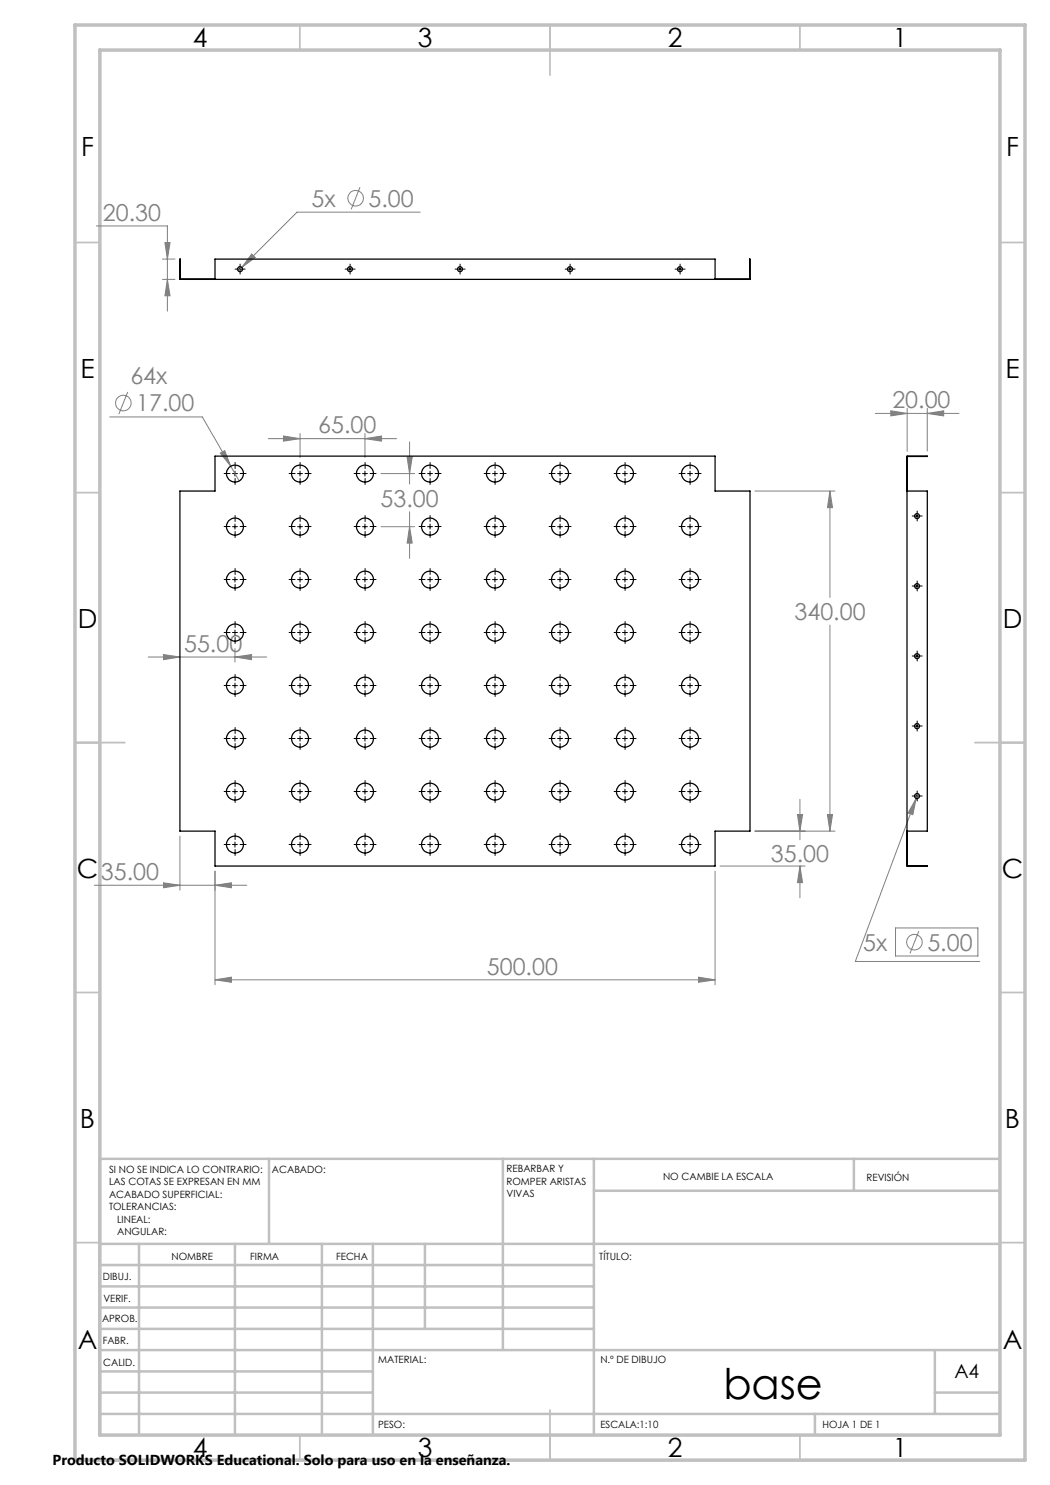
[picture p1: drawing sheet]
<svg xmlns="http://www.w3.org/2000/svg" width="210mm" height="297mm" viewBox="0 0 210 297" stroke-linecap="round" stroke-linejoin="round" font-family="sans-serif">
<g fill="none" stroke="#808080" stroke-width=".2">
<path d="M72 37.4l-1.8 4.5M19.3 45.2h14.2v17M32.5 55.9h2.5M32.5 51.8h2.5M33 48.5h1l-.5 3.3zM33.5 55.9l.5 3.3h-1zM50.3 50.8l.7 .7-2.6 2zM84 42.4h-24.6l-11.7 11.8M25.5 78.4l-1.7 4.4M21.9 83.4h18.6l5.6 9.8M44.1 90.6l.8-.5 1.2 3.1zM46.1 93.2l1.7 3"/>
<path d="M53.7 87.7h25.6M56.7 87.2l3.3 .5-3.3 .5zM60 86.7v4.8M73 87.7l3.3-.5v1zM73 86.7v4.8M76.2 94.7h6.7M81.4 91.4h1l-.5 3.3zM81.9 88.4v8.4M151 98.2h16M166 98.2l.5 3.3h-1zM166 98.2v21.3M175.1 82.7h16.7"/>
<path d="M178.2 82.2l3.2 .5-3.2 .5zM181.4 81.7v8.6M185.5 82.7l3.2-.5v1zM185.5 81.7v8.5M76.2 105.3h6.7M81.9 105.3l.5 3.3h-1zM81.9 102.3v9.4M29.6 131.4h23.7M32.7 130.9l3.3 .5-3.3 .5zM47 131.4l3.3-.5v1zM47 129.7v2.7M166 125v41.2"/>
<path d="M160 159.9v8.1M183.2 159.7l-.6 3.2-1-.3zM183.2 159.7l-12.1 32.6h24.8M183.6 158.7l-.4 1M18.9 177.1h30.5M32.7 176.6l3.3 .5-3.3 .4zM36 167.2v10.8M43 174.2v22.8M43 177.1l3.3-.5v.9zM143 174.2v22.8M144 173.2h17M151 166.2h16"/>
<path d="M159.5 162.9h1l-.5 3.3zM160 173.2h.1M160 173.2l.5 3.3h-1zM160 173.2v6.4M165.5 162.9h1l-.5 3.3zM43 196l3.3-.6v1.1zM43 196h100M139.7 195.4l3.3 .6-3.3 .5zM179.1 185.6h16.5v5.6h-16.5zM183.8 186.2l-1.8 4.5"/>
<circle cx="71.1" cy="39.6" r="1.55"/>
<circle cx="24.7" cy="80.6" r="1.55"/>
<circle cx="182.9" cy="188.5" r="1.55"/>
</g>
<g fill="none" stroke="#000" stroke-width=".2" stroke-dasharray="15.2 1.3 1.3 1.3">
<path d="M47.5 53.8h-.5M48 53.3v-.5M48 54.3v.5M48.5 53.8h.5M69.5 53.8h-.5M70 53.3v-.5M70 54.3v.5M70.5 53.8h.5M91.5 53.8h-.5M92 53.3v-.5M92 54.3v.5M92.5 53.8h.5"/>
<path d="M113.5 53.8h-.5M114 53.3v-.5M114 54.3v.5M114.5 53.8h.5M135.5 53.8h-.5M136 53.3v-.5M136 54.3v.5M136.5 53.8h.5M46 94.7h-1.2M47 93.7v-1.2M47 95.7v1.2M48 94.7h1.2"/>
<path d="M59 94.7h-1.2M60 93.7v-1.2M60 95.7v1.2M61 94.7h1.2M72 94.7h-1.2M73 93.7v-1.2M73 95.7v1.2M74 94.7h1.2M85 94.7h-1.2M86 93.7v-1.2M86 95.7v1.2M87 94.7h1.2"/>
<path d="M98 94.7h-1.2M99 93.7v-1.2M99 95.7v1.2M100 94.7h1.2M111 94.7h-1.2M112 93.7v-1.2M112 95.7v1.2M113 94.7h1.2M124 94.7h-1.2M125 93.7v-1.2M125 95.7v1.2M126 94.7h1.2"/>
<path d="M137 94.7h-1.2M138 93.7v-1.2M138 95.7v1.2M139 94.7h1.2M46 105.3h-1.2M46 115.9h-1.2M47 104.3v-1.2M47 106.3v1.2M47 114.9v-1.2M47 116.9v1.2M48 105.3h1.2M48 115.9h1.2"/>
<path d="M59 115.9h-1.2M59 105.3h-1.2M60 114.9v-1.2M60 116.9v1.2M60 104.3v-1.2M60 106.3v1.2M61 115.9h1.2M61 105.3h1.2M72 105.3h-1.2M72 115.9h-1.2M73 104.3v-1.2M73 106.3v1.2"/>
<path d="M73 114.9v-1.2M73 116.9v1.2M74 105.3h1.2M74 115.9h1.2M85 105.3h-1.2M85 115.9h-1.2M86 104.3v-1.2M86 106.3v1.2M86 114.9v-1.2M86 116.9v1.2M87 105.3h1.2M87 115.9h1.2"/>
<path d="M98 105.3h-1.2M98 115.9h-1.2M99 104.3v-1.2M99 106.3v1.2M99 114.9v-1.2M99 116.9v1.2M100 105.3h1.2M100 115.9h1.2M111 105.3h-1.2M111 115.9h-1.2M112 104.3v-1.2M112 106.3v1.2"/>
<path d="M112 114.9v-1.2M112 116.9v1.2M113 105.3h1.2M113 115.9h1.2M124 105.3h-1.2M124 115.9h-1.2M125 104.3v-1.2M125 106.3v1.2M125 114.9v-1.2M125 116.9v1.2M126 105.3h1.2M126 115.9h1.2"/>
<path d="M137 105.3h-1.2M137 115.9h-1.2M138 104.3v-1.2M138 106.3v1.2M138 114.9v-1.2M138 116.9v1.2M139 105.3h1.2M139 115.9h1.2M182.9 117.2h-.5M182.9 103.2h-.5M183.4 116.7v-.5M183.4 117.7v.5"/>
<path d="M183.4 102.7v-.5M183.4 103.7v.5M183.9 117.2h.5M183.9 103.2h.5M46 126.5h-1.2M46 137.1h-1.2M47 125.5v-1.2M47 127.5v1.2M47 136.1v-1.2M47 138.1v1.2M48 126.5h1.2M48 137.1h1.2"/>
<path d="M59 137.1h-1.2M59 126.5h-1.2M60 136.1v-1.2M60 138.1v1.2M60 125.5v-1.2M60 127.5v1.2M61 137.1h1.2M61 126.5h1.2M72 137.1h-1.2M72 126.5h-1.2M73 136.1v-1.2M73 138.1v1.2"/>
<path d="M73 125.5v-1.2M73 127.5v1.2M74 137.1h1.2M74 126.5h1.2M85 137.1h-1.2M85 126.5h-1.2M86 136.1v-1.2M86 138.1v1.2M86 125.5v-1.2M86 127.5v1.2M87 137.1h1.2M87 126.5h1.2"/>
<path d="M98 137.1h-1.2M98 126.5h-1.2M99 136.1v-1.2M99 138.1v1.2M99 125.5v-1.2M99 127.5v1.2M100 137.1h1.2M100 126.5h1.2M111 137.1h-1.2M111 126.5h-1.2M112 136.1v-1.2M112 138.1v1.2"/>
<path d="M112 125.5v-1.2M112 127.5v1.2M113 137.1h1.2M113 126.5h1.2M124 137.1h-1.2M124 126.5h-1.2M125 136.1v-1.2M125 138.1v1.2M125 125.5v-1.2M125 127.5v1.2M126 137.1h1.2M126 126.5h1.2"/>
<path d="M137 137.1h-1.2M137 126.5h-1.2M138 136.1v-1.2M138 138.1v1.2M138 125.5v-1.2M138 127.5v1.2M139 137.1h1.2M139 126.5h1.2M182.9 131.2h-.5M183.4 130.7v-.5M183.4 131.7v.5M183.9 131.2h.5"/>
<path d="M46 147.7h-1.2M46 158.3h-1.2M47 146.7v-1.2M47 148.7v1.2M47 157.3v-1.2M47 159.3v1.2M48 147.7h1.2M48 158.3h1.2M59 158.3h-1.2M59 147.7h-1.2M60 157.3v-1.2M60 159.3v1.2"/>
<path d="M60 146.7v-1.2M60 148.7v1.2M61 158.3h1.2M61 147.7h1.2M72 158.3h-1.2M72 147.7h-1.2M73 157.3v-1.2M73 159.3v1.2M73 146.7v-1.2M73 148.7v1.2M74 158.3h1.2M74 147.7h1.2"/>
<path d="M85 158.3h-1.2M85 147.7h-1.2M86 157.3v-1.2M86 159.3v1.2M86 146.7v-1.2M86 148.7v1.2M87 158.3h1.2M87 147.7h1.2M98 158.3h-1.2M98 147.7h-1.2M99 157.3v-1.2M99 159.3v1.2"/>
<path d="M99 146.7v-1.2M99 148.7v1.2M100 158.3h1.2M100 147.7h1.2M111 158.3h-1.2M111 147.7h-1.2M112 157.3v-1.2M112 159.3v1.2M112 146.7v-1.2M112 148.7v1.2M113 158.3h1.2M113 147.7h1.2"/>
<path d="M124 147.7h-1.2M124 158.3h-1.2M125 146.7v-1.2M125 148.7v1.2M125 157.3v-1.2M125 159.3v1.2M126 147.7h1.2M126 158.3h1.2M137 147.7h-1.2M137 158.3h-1.2M138 146.7v-1.2M138 148.7v1.2"/>
<path d="M138 157.3v-1.2M138 159.3v1.2M139 147.7h1.2M139 158.3h1.2M182.9 159.2h-.5M182.9 145.2h-.5M183.4 158.7v-.5M183.4 159.7v.5M183.4 144.7v-.5M183.4 145.7v.5M183.9 159.2h.5M183.9 145.2h.5"/>
<path d="M46 168.9h-1.2M47 167.9v-1.2M47 169.9v1.2M48 168.9h1.2M59 168.9h-1.2M60 167.9v-1.2M60 169.9v1.2M61 168.9h1.2M72 168.9h-1.2M73 167.9v-1.2M73 169.9v1.2M74 168.9h1.2"/>
<path d="M85 168.9h-1.2M86 167.9v-1.2M86 169.9v1.2M87 168.9h1.2M98 168.9h-1.2M99 167.9v-1.2M99 169.9v1.2M100 168.9h1.2M111 168.9h-1.2M112 167.9v-1.2M112 169.9v1.2M113 168.9h1.2"/>
<path d="M124 168.9h-1.2M125 167.9v-1.2M125 169.9v1.2M126 168.9h1.2M137 168.9h-1.2M138 167.9v-1.2M138 169.9v1.2M139 168.9h1.2"/>
</g>
<g fill="none" stroke="#000" stroke-width=".2">
<path d="M47.5 53.8h1M48 53.3v1M69.5 53.8h1M70 53.3v1M91.5 53.8h1M92 53.3v1M113.5 53.8h1M114 53.3v1M135.5 53.8h1M136 53.3v1M46.5 94.7h1M47 94.2v1"/>
<path d="M59.5 94.7h1M60 94.2v1M72.5 94.7h1M73 94.2v1M85.5 94.7h1M86 94.2v1M98.5 94.7h1M99 94.2v1M111.5 94.7h1M112 94.2v1M124.5 94.7h1M125 94.2v1"/>
<path d="M137.5 94.7h1M138 94.2v1M46.5 105.3h1M46.5 115.9h1M47 104.8v1M47 115.4v1M59.5 105.3h1M59.5 115.9h1M60 104.8v1M60 115.4v1M72.5 105.3h1M72.5 115.9h1"/>
<path d="M73 104.8v1M73 115.4v1M85.5 105.3h1M85.5 115.9h1M86 104.8v1M86 115.4v1M98.5 105.3h1M98.5 115.9h1M99 104.8v1M99 115.4v1M111.5 105.3h1M111.5 115.9h1"/>
<path d="M112 104.8v1M112 115.4v1M124.5 105.3h1M124.5 115.9h1M125 104.8v1M125 115.4v1M137.5 105.3h1M137.5 115.9h1M138 104.8v1M138 115.4v1M182.9 117.2h1M182.9 103.2h1"/>
<path d="M183.4 102.7v1M183.4 116.7v1M46.5 137.1h1M46.5 126.5h1M47 126v1M47 136.6v1M59.5 137.1h1M59.5 126.5h1M60 126v1M60 136.6v1M72.5 137.1h1M72.5 126.5h1"/>
<path d="M73 126v1M73 136.6v1M85.5 137.1h1M85.5 126.5h1M86 126v1M86 136.6v1M98.5 137.1h1M98.5 126.5h1M99 126v1M99 136.6v1M111.5 137.1h1M111.5 126.5h1"/>
<path d="M112 126v1M112 136.6v1M124.5 137.1h1M124.5 126.5h1M125 126v1M125 136.6v1M137.5 137.1h1M137.5 126.5h1M138 126v1M138 136.6v1M182.9 131.2h1M183.4 130.7v1"/>
<path d="M46.5 147.7h1M46.5 158.3h1M47 147.2v1M47 157.8v1M59.5 147.7h1M59.5 158.3h1M60 147.2v1M60 157.8v1M72.5 147.7h1M72.5 158.3h1M73 147.2v1M73 157.8v1"/>
<path d="M85.5 147.7h1M85.5 158.3h1M86 147.2v1M86 157.8v1M98.5 147.7h1M98.5 158.3h1M99 147.2v1M99 157.8v1M111.5 147.7h1M111.5 158.3h1M112 147.2v1M112 157.8v1"/>
<path d="M124.5 147.7h1M124.5 158.3h1M125 147.2v1M125 157.8v1M137.5 147.7h1M137.5 158.3h1M138 147.2v1M138 157.8v1M182.9 159.2h1M182.9 145.2h1M183.4 144.7v1M183.4 158.7v1"/>
<path d="M46.5 168.9h1M47 168.4v1M59.5 168.9h1M60 168.4v1M72.5 168.9h1M73 168.4v1M85.5 168.9h1M86 168.4v1M98.5 168.9h1M99 168.4v1M111.5 168.9h1M112 168.4v1"/>
<path d="M124.5 168.9h1M125 168.4v1M137.5 168.9h1M138 168.4v1"/>
</g>
<g fill="none" stroke="#c0c0c0" stroke-width=".35">
<path d="M60 5v5M110 5v10M160 5v5M15 48.5h5M200 48.5h5M15 98.5h5M200 98.5h5M15 148.5h10M195 148.5h10M15 198.5h5M200 198.5h5M15 248.5h5"/>
<path d="M200 248.5h5M60 287v5M110 282v10M160 287v5"/>
</g>
<g fill="none" stroke="#c0c0c0" stroke-width=".5">
<path d="M53.8 231.8v17M100.6 231.8v38.2M118.8 231.8v55.2M118.8 238.2h81.2M170.8 231.8v6.4M200 231.8h-180v55.2M20 248.8h180M20 257.3h98.8M20 253h98.8M27.8 248.8v38.2M47 248.8v38.2M64.4 248.8v38.2"/>
<path d="M74.6 248.8v38.2M85 248.8v17M20 265.8h98.8M20 261.5h98.8M20 278.5h54.6M20 274.3h54.6M20 270h180M187 278.5h13M187 270v12.8M20 282.8h180M163 282.8v4.2"/>
</g>
<path d="M15 5h190v287h-190zM20 10h180v277h-180z" fill="none" stroke="#c0c0c0" stroke-width=".7"/>
<g fill="#808080">
<path d="M185.5 82.7l3.2-.5v1zM178.2 82.2l3.2 .5-3.2 .5z"/>
<path d="M44.1 90.6l2 2.6-1.2-3.1zM32.7 176.6l3.3 .5-3.3 .4zM43 177.1l3.3-.5v.9zM160 173.2l.5 3.3h-1zM159.5 162.9h1l-.5 3.3zM165.5 162.9h1l-.5 3.3zM166 98.2l.5 3.3h-1zM56.7 87.2l3.3 .5-3.3 .5zM73 87.7l3.3-.5v1zM81.4 91.4h1l-.5 3.3zM81.9 105.3l.5 3.3h-1zM183.2 159.7l-1.6 2.9 1 .3zM50.3 50.8l-1.9 2.7 2.6-2zM33.5 55.9l.5 3.3h-1zM33 48.5h1l-.5 3.3z"/>
<path d="M47 131.4l3.3-.5v1zM32.7 130.9l3.3 .5-3.3 .5z"/>
<path d="M43 196l3.3-.6v1.1zM139.7 195.4l3.3 .6-3.3 .5z"/>
</g>
<g fill="none" stroke="#000" stroke-width=".25">
<path d="M43 55.9v-4.1h100v4.1M43 55.8h-6.9l-.1-4v4.1h114v-4.1l-.1 4h-6.9M36 98.2h7v-7h100v7h7v68h-7v7h-100v-7h-7zM181.4 98.2h4.1v68h-4.1M181.4 98.2v-6.9l4.1-.1h-4.1v82h4.1h-4.1v-7"/>
<circle cx="48" cy="53.8" r=".5"/>
<circle cx="70" cy="53.8" r=".5"/>
<circle cx="92" cy="53.8" r=".5"/>
<circle cx="114" cy="53.8" r=".51"/>
<circle cx="136" cy="53.8" r=".5"/>
<circle cx="47" cy="94.7" r="1.69"/>
<circle cx="60" cy="94.7" r="1.7"/>
<circle cx="73" cy="94.7" r="1.69"/>
<circle cx="86" cy="94.7" r="1.7"/>
<circle cx="99" cy="94.7" r="1.69"/>
<circle cx="112" cy="94.7" r="1.7"/>
<circle cx="125" cy="94.7" r="1.69"/>
<circle cx="138" cy="94.7" r="1.7"/>
<circle cx="47" cy="105.3" r="1.7"/>
<circle cx="47" cy="115.9" r="1.69"/>
<circle cx="60" cy="105.3" r="1.71"/>
<circle cx="60" cy="115.9" r="1.7"/>
<circle cx="73" cy="115.9" r="1.69"/>
<circle cx="73" cy="105.3" r="1.7"/>
<circle cx="86" cy="105.3" r="1.71"/>
<circle cx="86" cy="115.9" r="1.7"/>
<circle cx="99" cy="115.9" r="1.69"/>
<circle cx="99" cy="105.3" r="1.7"/>
<circle cx="112" cy="115.9" r="1.7"/>
<circle cx="112" cy="105.3" r="1.71"/>
<circle cx="125" cy="115.9" r="1.69"/>
<circle cx="125" cy="105.3" r="1.7"/>
<circle cx="138" cy="115.9" r="1.7"/>
<circle cx="138" cy="105.3" r="1.71"/>
<circle cx="183.4" cy="117.2" r=".5"/>
<circle cx="183.4" cy="103.2" r=".5"/>
<circle cx="47" cy="137.1" r="1.69"/>
<circle cx="47" cy="126.5" r="1.7"/>
<circle cx="60" cy="126.5" r="1.71"/>
<circle cx="60" cy="137.1" r="1.7"/>
<circle cx="73" cy="137.1" r="1.69"/>
<circle cx="73" cy="126.5" r="1.7"/>
<circle cx="86" cy="126.5" r="1.71"/>
<circle cx="86" cy="137.1" r="1.7"/>
<circle cx="99" cy="126.5" r="1.7"/>
<circle cx="99" cy="137.1" r="1.69"/>
<circle cx="112" cy="126.5" r="1.71"/>
<circle cx="112" cy="137.1" r="1.7"/>
<circle cx="125" cy="126.5" r="1.7"/>
<circle cx="125" cy="137.1" r="1.69"/>
<circle cx="138" cy="126.5" r="1.71"/>
<circle cx="138" cy="137.1" r="1.7"/>
<circle cx="183.4" cy="131.2" r=".5"/>
<circle cx="47" cy="158.3" r="1.69"/>
<circle cx="47" cy="147.7" r="1.7"/>
<circle cx="60" cy="158.3" r="1.7"/>
<circle cx="60" cy="147.7" r="1.71"/>
<circle cx="73" cy="158.3" r="1.69"/>
<circle cx="73" cy="147.7" r="1.7"/>
<circle cx="86" cy="158.3" r="1.7"/>
<circle cx="86" cy="147.7" r="1.71"/>
<circle cx="99" cy="158.3" r="1.69"/>
<circle cx="99" cy="147.7" r="1.7"/>
<circle cx="112" cy="147.7" r="1.71"/>
<circle cx="112" cy="158.3" r="1.7"/>
<circle cx="125" cy="158.3" r="1.69"/>
<circle cx="125" cy="147.7" r="1.7"/>
<circle cx="138" cy="158.3" r="1.7"/>
<circle cx="138" cy="147.7" r="1.71"/>
<circle cx="183.4" cy="145.2" r=".5"/>
<circle cx="183.4" cy="159.2" r=".51"/>
<circle cx="47" cy="168.9" r="1.7"/>
<circle cx="60" cy="168.9" r="1.71"/>
<circle cx="73" cy="168.9" r="1.7"/>
<circle cx="86" cy="168.9" r="1.71"/>
<circle cx="99" cy="168.9" r="1.7"/>
<circle cx="112" cy="168.9" r="1.71"/>
<circle cx="125" cy="168.9" r="1.7"/>
<circle cx="138" cy="168.9" r="1.71"/>
</g>
<text font-size="8.5" x="144.7" y="279.7">base</text>
<g font-size="5.3">
<text x="38.5" y="9.5">4</text>
<text x="83.5" y="9.5">3</text>
<text x="133.6" y="9.5">2</text>
<text x="178.6" y="9.5">1</text>
<text x="16.2" y="31.3">F</text>
<text x="201.2" y="31.3">F</text>
<text x="16.1" y="75.5">E</text>
<text x="201.1" y="75.5">E</text>
<text x="15.5" y="125.5">D</text>
<text x="200.5" y="125.5">D</text>
<text x="15.4" y="175.5">C</text>
<text x="200.4" y="175.5">C</text>
<text x="16" y="225.5">B</text>
<text x="201" y="225.5">B</text>
<text x="15.5" y="269.8">A</text>
<text x="200.5" y="269.8">A</text>
<text x="38.5" y="291.5">4</text>
<text x="83.5" y="291.5">3</text>
<text x="133.6" y="291.5">2</text>
<text x="178.6" y="291.5">1</text>
</g>
<g font-size="4.7" fill="#808080">
<text x="62.3" y="41.3">5x</text>
<text x="73.7" y="41.3">5.00</text>
<text x="20.6" y="44.2">20.30</text>
<text x="26.1" y="76.7">64x</text>
<text x="27.2" y="82.3">17.00</text>
<text x="178.5" y="81.6">20.00</text>
<text x="63.7" y="86.7">65.00</text>
<text x="76.1" y="101.3">53.00</text>
<text x="158.9" y="124">340.00</text>
<text x="36.8" y="130.4">55.00</text>
<text x="154.2" y="172.5">35.00</text>
<text x="20.2" y="176">35.00</text>
<text x="172.6" y="190.1">5x</text>
<text x="185.5" y="190.1">5.00</text>
<text x="97.4" y="194.9">500.00</text>
</g>
<text font-size="3.9" x="190.9" y="275.5">A4</text>
<text font-size="2.9" x="10.5" y="292.9">Producto SOLIDWORKS Educational. Solo para uso en la enseñanza.</text>
<g font-size="2">
<text x="21.8" y="234.6">SI NO SE INDICA LO CONTRARIO:</text>
<text x="21.8" y="237.1">LAS COTAS SE EXPRESAN EN MM</text>
<text x="21.8" y="239.6">ACABADO SUPERFICIAL:</text>
<text x="54.4" y="234.6">ACABADO:</text>
<text x="101.3" y="234.5">REBARBAR Y</text>
<text x="101.3" y="237">ROMPER ARISTAS</text>
<text x="101.3" y="239.5">VIVAS</text>
<text x="132.6" y="236">NO CAMBIE LA ESCALA</text>
<text x="173.3" y="236.2">REVISIÓN</text>
<text x="21.8" y="242.1">TOLERANCIAS:</text>
<text x="23.4" y="244.6">LINEAL:</text>
<text x="23.4" y="247.1">ANGULAR:</text>
<text x="34.3" y="252">NOMBRE</text>
<text x="50" y="251.9">FIRMA</text>
<text x="67.2" y="251.9">FECHA</text>
<text x="119.9" y="251.9">TÍTULO:</text>
<text x="20.6" y="256.1">DIBUJ.</text>
<text x="20.7" y="260.3">VERIF.</text>
<text x="20.4" y="264.4">APROB.</text>
<text x="20.5" y="268.8">FABR.</text>
<text x="20.7" y="273.1">CALID.</text>
<text x="75.6" y="272.5">MATERIAL:</text>
<text x="120.1" y="272.5">N.º DE DIBUJO</text>
<text x="75.6" y="285.5">PESO:</text>
<text x="120.1" y="285.6">ESCALA:1:10</text>
<text x="164.5" y="285.6">HOJA 1 DE 1</text>
</g>
</svg>
